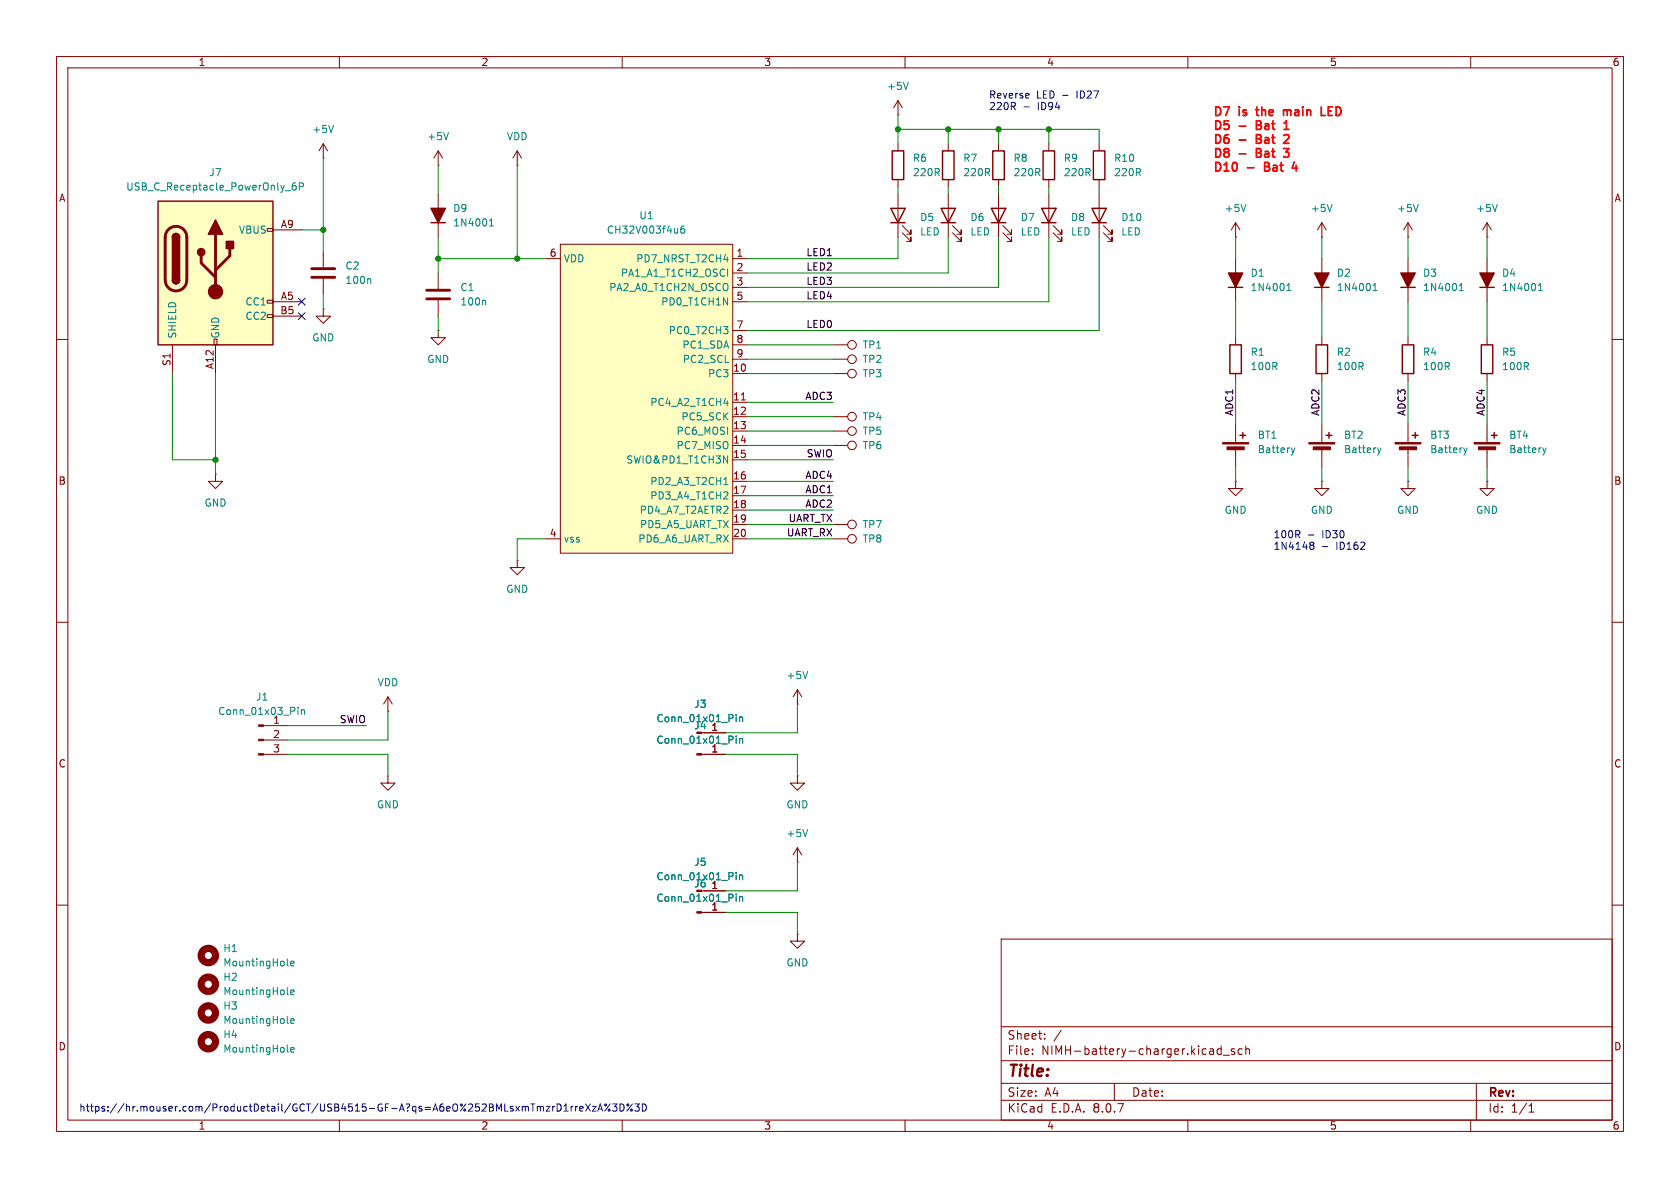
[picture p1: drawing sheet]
<svg xmlns="http://www.w3.org/2000/svg" width="297mm" height="210mm" viewBox="0 0 297 210" stroke-linecap="round" stroke-linejoin="round" font-family="sans-serif">
<g fill="none" stroke="#840000" stroke-width=".18">
<path d="M10 10h277v190h-277zM12 12h273v186h-273zM60 10v2M110 10v2M158.7 17.8v2.5M158.7 17.8l-.7 1.3M158.7 17.8l.8 1.3M160 10v2M210 10v2M260 10v2M158.7 20.3h.1M158.7 25.4v1.3"/>
<path d="M158.7 31.8v1.2M158.7 34.3v7.6M159.5 39.9l1.5 1.5v-.8v.8h-.7M167.6 25.4v1.3M167.6 31.8v1.2M167.6 34.3v7.6M168.4 39.9l1.5 1.5v-.8v.8h-.7M176.5 25.4v1.3M176.5 31.8v1.2M176.5 34.3v7.6M177.3 39.9l1.5 1.5v-.8v.8h-.7M185.4 34.3v7.6"/>
<path d="M186.2 39.9l1.5 1.5v-.8v.8h-.8M194.3 25.4v1.3M194.3 31.8v1.2M194.3 34.3v7.6M195.1 39.9l1.5 1.5v-.8v.8h-.8M218.4 39.4v2.5M218.4 39.4l-.7 1.2M218.4 39.4l.8 1.2M233.7 39.4l-.8 1.2M233.7 39.4v2.5M233.7 39.4l.7 1.2M248.9 39.4v2.5"/>
<path d="M248.9 39.4l-.7 1.2M248.9 39.4l.8 1.2M262.9 39.4v2.5M262.9 39.4l-.8 1.2M262.9 39.4l.8 1.2M77.5 58.4v1.3h1.2l-1.2 1.3-1.3-1.3h1.3M77.5 58.4h.1M77.5 48.3v2.8M77.5 53.1v2.8M159.5 41.1l1.5 1.6v-.8v.8h-.7M168.4 41.1l1.5 1.6v-.8v.8h-.7M177.3 41.1l1.5 1.6v-.8v.8h-.7"/>
<path d="M186.2 41.1l1.5 1.6v-.8v.8h-.8M195.1 41.1l1.5 1.6v-.8v.8h-.8M218.4 41.9h.1M218.4 45.7v7.6M218.4 59.7v1.3M233.7 41.9h.1M233.7 45.7v7.6M233.7 59.7v1.3M248.9 41.9h.1M248.9 45.7v7.6M248.9 59.7v1.3M262.9 41.9h.1"/>
<path d="M262.9 45.7v7.6M262.9 59.7v1.3M10 60h2M147.3 63.5h2.6M218.4 66v1.3M218.4 74.9v3.3M218.4 79.2v3.4M233.7 66v1.3M233.7 74.9v3.3M233.7 79.2v3.4M248.9 66v1.3M248.9 74.9v3.3"/>
<path d="M248.9 79.2v3.4M262.9 66v1.3M262.9 74.9v3.3M262.9 79.2v3.4M285 60h2M38.1 83.8v1.3h1.3l-1.3 1.3-1.3-1.3h1.3M38.1 83.8h.1M91.4 99.1v1.2h1.3l-1.3 1.3-1.2-1.3h1.2M91.4 99.1h.1M147.3 95.3h2.6M147.3 92.7h2.6M218.4 85.1v1.3h1.3l-1.3 1.2-1.2-1.2h1.2"/>
<path d="M218.4 85.1h.1M233.7 85.1v1.3h1.2l-1.2 1.2-1.3-1.2h1.3M233.7 85.1h.1M248.9 85.1v1.3h1.3l-1.3 1.2-1.3-1.2h1.3M248.9 85.1h.1M262.9 85.1v1.3h1.3l-1.3 1.2-1.3-1.2h1.3M262.9 85.1h.1M10 110h2M285 110h2M46.6 133.4h4.2M46.6 130.8h4.2M46.6 128.3h4.2"/>
<path d="M68.6 125.7h.1M68.6 137.2v1.2h1.2l-1.2 1.3-1.3-1.3h1.3M68.6 137.2h.1M68.6 123.2l-.8 1.3M68.6 123.2v2.5M68.6 123.2l.7 1.3M124.1 133.4h4.2M124.5 129.5h3.8M141 124.5h.1M141 137.2v1.2h1.2l-1.2 1.3-1.3-1.3h1.3M141 137.2h.1M141 121.9v2.6"/>
<path d="M141 121.9l-.8 1.3M141 121.9l.7 1.3M124.5 157.5h3.8M141 152.4h.1M141 149.9l-.8 1.2M141 149.9v2.5M141 149.9l.7 1.2M10 160h2M124.1 161.3h4.2M141 165.1v1.3h1.2l-1.2 1.2-1.3-1.2h1.3M141 165.1h.1M177 166h108v32h-108z"/>
<path d="M285 160h2M60 198v2M110 198v2M160 198v2M177 194.5h108M177 191.5h108M177 187.5h108M177 181.5h108M182.5 186.3v.1M182.5 185.5v.1M184.7 183.6v.1M184.7 182.8v.1"/>
<path d="M187.6 182.1l-1.3 2M197 191.5v3M210 198v2M215.9 184.9v1.5M215.9 185.5l-.4-.1-.3 .3v.4l.1 .2h.6M216.2 186.5h1.2M218.2 185.5l-.3-.1-.2 .2v.2l.5 .2v.3h-.5M219.6 185.5l-.4-.1-.3 .3v.4l.1 .2h.6M220.2 185.5l.3-.1 .3 .1 .1 .9M220.2 184.9v1.5M260 198v2M261 191.5v6.5"/>
<path d="M270.3 196.6h.9M270.3 195.5l.4-.4v1.5"/>
<circle cx="150.6" cy="63.5" r=".76"/>
<circle cx="150.6" cy="92.7" r=".76"/>
<circle cx="150.6" cy="95.2" r=".76"/>
</g>
<g fill="#840000" stroke="#840000" stroke-width=".18">
<path d="M45.7 133.2h.9v.3h-.9z"/>
<path d="M45.7 130.7h.9v.2h-.9z"/>
<path d="M45.7 128.1h.9v.3h-.9z"/>
<path d="M123.2 161.2h.9v.2h-.9z"/>
<path d="M123.2 133.2h.9v.3h-.9z"/>
<path d="M231.4 78.2h4.6v.3h-4.6z"/>
<path d="M232.2 79h3v.5h-3z"/>
<path d="M216.2 78.2h4.5v.3h-4.5z"/>
<path d="M216.9 79h3.1v.5h-3.1z"/>
<path d="M260.6 78.2h4.6v.3h-4.6z"/>
<path d="M261.4 79h3v.5h-3z"/>
<path d="M246.6 78.2h4.6v.3h-4.6z"/>
<path d="M247.4 79h3v.5h-3z"/>
</g>
<g fill="none" stroke="#008484" stroke-width=".18">
<path d="M160.6 14.5l-.5 1.3M220.3 36.1l-.5 1.3M235.5 36.1l-.4 1.3M250.7 36.1l-.4 1.3M264.7 36.1l-.4 1.3M85.7 53.1l.2 .2v.6M227.5 51.4h.7M227.5 50.5l.4-.4v1.3M242.7 51.4h.8M242.7 50.5l.4-.4v1.3M258 51.4h.7M258 50.5l.3-.4v1.3"/>
<path d="M272 51.4h.7M272 50.5l.3-.4v1.3M228.3 79.2l.3 .8M228.9 79.2l-.3 .8M243.5 79.2l.3 .8M244.1 79.2l-.3 .8M258.8 79.2l.3 .8M259.4 79.2l-.3 .8M272.7 79.2l.3 .8M273.3 79.2l-.3 .8M228.6 80l-.2 .4M243.8 80l-.2 .4"/>
<path d="M259.1 80l-.2 .4M273 80l-.1 .4M142.8 118.7l-.4 1.3M52.7 125v.2M52.7 125.5v.8M53.3 125.5v.8M53.3 125.6l.2-.1h.3v.8M130.1 126.3v.1M130.1 126.7v.9M130.1 130.1v.1M130.1 130.5v.9M130.7 126.7v.9"/>
<path d="M130.7 130.5v.9M130.7 126.9l.2-.2 .3 .1 .1 .8M130.7 130.7l.2-.2 .3 .1 .1 .8M130.1 154.2v.2M130.1 154.7v.8M130.1 158.1v.1M130.1 158.5v.8M130.7 154.7v.8M130.7 158.5v.8M130.7 158.6l.2-.1h.3l.1 .8M130.7 154.8l.2-.1h.3l.1 .8M142.8 146.6l-.4 1.3"/>
<path d="M50.8 170.6l.2 .2M50.8 175.7l.2 .1M51.4 170.3l.6-.1-.1-.2-.3-.1-.2 .2 .1 .6h.4M51.4 175.4l.6-.1-.1-.2-.3-.1-.2 .2 .1 .6h.4M50.8 180.7l.2 .2M50.8 185.8l.2 .2M51.4 180.5l.6-.1-.1-.3h-.3l-.2 .2 .1 .6h.4M51.4 185.6l.6-.1-.1-.3h-.3l-.2 .1 .1 .6h.4"/>
</g>
<g fill="none" stroke="#840000" stroke-width=".25">
<path d="M157.5 36.8h2.5l-1.3 2.6zM157.5 39.4h2.5M157.7 26.7h2.1v5.1h-2.1zM166.4 36.8h2.5l-1.3 2.6zM166.4 39.4h2.5M166.6 26.7h2.1v5.1h-2.1zM175.3 36.8h2.5l-1.3 2.6zM175.3 39.4h2.5M175.5 26.7h2v5.1h-2zM184.1 36.8h2.6l-1.3 2.6zM184.1 39.4h2.6M193 36.8h2.6l-1.3 2.6z"/>
<path d="M193 39.4h2.6M193.3 26.7h2v5.1h-2zM217.2 50.8h2.5M232.4 50.8h2.5M247.6 50.8h2.6M261.6 50.8h2.6M217.4 61h2.1v5h-2.1zM219.2 77h1M219.7 76.5v1M232.7 61h2v5h-2zM234.4 77h1.1M234.9 76.5v1"/>
<path d="M247.9 61h2v5h-2zM249.7 77h1M250.2 76.5v1M261.9 61h2v5h-2zM263.7 77h1M264.2 76.5v1"/>
</g>
<g fill="none" stroke="#840000" stroke-width="1.3">
<circle cx="36.8" cy="168.9" r="1.27"/>
<circle cx="36.8" cy="179.1" r="1.27"/>
<circle cx="36.8" cy="174" r="1.27"/>
<circle cx="36.8" cy="184.1" r="1.27"/>
</g>
<g fill="#840000" stroke="#840000" stroke-width=".25">
<path d="M217.2 48.3h2.5l-1.3 2.5z"/>
<path d="M261.6 48.3h2.6l-1.3 2.5z"/>
<path d="M247.6 48.3h2.6l-1.3 2.5z"/>
<path d="M232.4 48.3h2.5l-1.2 2.5z"/>
</g>
<path d="M75.4 52.8h4.1M75.4 51.3h4.1" fill="none" stroke="#840000" stroke-width=".51"/>
<path d="M99.1 43.2h30.4v54.6h-30.4z" fill="#ffffc2"/>
<g fill="none" stroke="#840000" stroke-width=".18">
<path d="M77.5 29.2h.1M77.5 26.7l-.8 1.2M77.5 26.7v2.5M77.5 26.7l.7 1.2M96.5 45.7h2.6M99.1 43.2h30.4v54.6h-30.4zM129.5 45.7h2.6M129.5 48.3h2.6M129.5 50.8h2.6M129.5 53.3h2.6M129.5 58.4h2.6M129.5 66h2.6"/>
<path d="M129.5 71.1h2.6M129.5 73.7h2.6M129.5 76.2h2.6M129.5 78.7h2.6M129.5 61h2.6M129.5 63.5h2.6M131.1 70.7h.7M96.5 95.3h2.6M129.5 81.3h2.6M129.5 85.1h2.6M129.5 87.6h2.6M129.5 90.2h2.6"/>
<path d="M129.5 92.7h2.6M129.5 95.3h2.6"/>
</g>
<path d="M79.3 23.4l-.4 1.3M121 39.9l-.4 .1a.86 .86 0 0 0 0 1.2l.4-.1 .1-.4-.3-.3-.3 .1-.2 .2M127.9 52.6l.7 1.3v-1.3M128.6 47.6v1.2M128 71.3h.8M127.9 80.6l.7 1.3v-1.3M128 85.7h.7M128.2 84.6l.1-.2v1.3M128.4 86.9l.3 .3-.1 .3-.7 .7h.8" fill="none" stroke="#008484" stroke-width=".18"/>
<path d="M27.9 35.6h20.4v25.4h-20.4z" fill="#ffffc2"/>
<g fill="none" stroke="#840000" stroke-width=".18">
<path d="M57.1 27.9h.1M57.1 25.4v2.5M57.1 25.4l-.7 1.3M57.1 25.4l.8 1.3M77.5 34.3v7.6M91.4 29.2h.1M91.4 26.7l-.7 1.2M91.4 26.7v2.5M91.4 26.7l.8 1.2M185.4 25.4v1.3M185.4 31.8v1.2M37.8 59.9h.6v1.1h-.6z"/>
<path d="M47.2 55.6h1.1v.5h-1.1zM47.2 53.1h1.1v.5h-1.1zM47.2 40.4h1.1v.5h-1.1zM48.3 53.3h5M48.3 40.6h5M48.3 55.9h5M57.1 54.6v1.3h1.3l-1.3 1.3-1.2-1.3h1.2M57.1 54.6h.1M57.1 44.5v2.7M57.1 49.3v2.8M30.5 61v5M38.1 61v5"/>
<path d="M147.3 76.2h2.6M147.3 66h2.6M147.3 73.7h2.6M147.3 78.7h2.6M147.3 61h2.6M124.5 133.4h3.8M124.5 129.5h3.8M124.5 157.5h3.8M124.5 161.3h3.8"/>
<circle cx="150.6" cy="61" r=".76"/>
<circle cx="150.6" cy="78.7" r=".76"/>
<circle cx="150.6" cy="66" r=".76"/>
<circle cx="150.6" cy="73.7" r=".76"/>
<circle cx="150.6" cy="76.2" r=".76"/>
</g>
<path d="M27.9 35.6h20.4v25.4h-20.4zM76.2 39.4h2.5M184.4 26.7h2v5.1h-2zM30.5 49.5a.64 .64 0 0 0 .6 .7 .64 .64 0 0 0 .6-.7M30.5 41.9a.64 .64 0 0 1 .6-.6 .64 .64 0 0 1 .6 .6" fill="none" stroke="#840000" stroke-width=".25"/>
<path d="M29.8 40.6a1.9 1.9 0 0 1 2-.4 1.9 1.9 0 0 1 1.2 1.7v7.6a1.91 1.91 0 0 1-1.9 1.9 1.91 1.91 0 0 1-1.9-1.9v-7.7l.2-.7zM35.6 45.2v1.3l2.5 2.5M38.1 41.4v10.2M40.6 43.9v1.3l-2.5 2.6M55.1 49h4.1M55.1 47.5h4.1" fill="none" stroke="#840000" stroke-width=".51"/>
<g fill="#840000" stroke="#840000" stroke-width=".25">
<path d="M30.5 49.5h1.2a.64 .64 0 0 1-.6 .7 .64 .64 0 0 1-.6-.7z"/>
<path d="M30.5 41.9h1.2v7.6h-1.2z"/>
<path d="M30.7 41.5a.64 .64 0 0 1 .7-.2 .64 .64 0 0 1 .3 .6h-1.2z"/>
<path d="M38.1 38.9l1.3 2.5h-2.6z"/>
<path d="M40 42.7h1.3v1.2h-1.3z"/>
<path d="M76.2 36.8h2.5l-1.2 2.6z"/>
<circle cx="35.6" cy="44.6" r=".63"/>
</g>
<circle cx="38.1" cy="51.6" r="1.27" fill="#840000" stroke="#840000" stroke-width=".18"/>
<g fill="none" stroke="#008484" stroke-width=".18">
<path d="M50.4 33.7h1M52.3 32.3l-.4 .1a.86 .86 0 0 0 0 1.2l.4-.1 .1-.4-.3-.3-.3 .1-.2 .2M52.9 33l.6-.1 .1-.1v-.3l-.7-.2v1.3M59 22.2l-.5 1.2M86.5 39.9h.8M86.5 39l.4-.3v1.2M65.4 49.3l.1 .1v.7M130.1 126.3v.1M130.1 126.7v.9M130.1 130.1v.1M130.1 130.5v.9M130.7 126.7v.9"/>
<path d="M130.7 130.5v.9M130.7 130.7l.2-.2 .3 .1 .1 .8M130.7 126.9l.2-.2 .3 .1 .1 .8M130.1 154.2v.2M130.1 154.7v.8M130.1 158.1v.1M130.1 158.5v.8M130.7 154.7v.8M130.7 158.5v.8M130.7 154.8l.2-.1h.3l.1 .8M130.7 158.6l.2-.1h.3l.1 .8"/>
</g>
<g fill="none" stroke="#f00" stroke-width=".3">
<path d="M222 19.4h.6M226.9 19.6l.4-.2 .3 .2M226.9 19.4v1M227.6 19.6v.8M227.6 19.5v.1M234.8 19.6h.5M235.5 18.9h-.7v1.5h.7M219.1 22.3h1.1M219.1 24.8h1.1M219.1 27.2h1.1M222.1 22.1h.5M222.1 24.5h.5"/>
<path d="M222.1 27h.5M222.6 21.4h-.5v1.5h.6M222.6 23.8h-.5v1.5h.6M222.6 26.3h-.5v1.5h.6M223.6 28.7v1.5h.6M223.6 29.4h.5M226.9 27.6l.2 .2 .6-.1M226.9 26.3h1l-.6 .5 .4 .1M227 22.9h.9M227 21.8l.4-.4v1.5M227 24l.6-.2 .2 .2 .1 .2-1 1.1h1M228.8 28.6l-.4 1.1h1"/>
<path d="M229.2 29.2v1M233.6 20.4h.7"/>
</g>
<g fill="none" stroke="#0000c2" stroke-width=".18">
<path d="M181 18.9h1M181.9 16.6v.2l-.6 .1M231.3 94.6h1M231.7 96.3l.1 .1M231.7 95.9l.3-.1 .2 .2 .1 .1-.3 .3M231.8 96.4h.2M231.8 96.4h-.1M232 96.4l.3 .2-.1 .4-.2 .1-.3-.1M233.8 96.6h1M98.8 195.1a.68 .68 0 0 1 .4 .7 .68 .68 0 0 1-.4 .6M99.7 196.4h.7M99.7 195.5l.4-.4v1.3"/>
<path d="M101 195.6v.8M101.3 195.6l-.3 .2M101.8 195.6v.8M102.1 195.6l-.3 .2M102.5 196l.6-.1-.1-.3h-.3l-.2 .2v.6h.5M103.5 195.1l.9 1.3M104.4 195.1l-.9 1.3M104.7 195.6h.7l-.7 .8h.7M105.7 196.4l.4-1.3 .4 1.3M105.8 196.1h.6M107.9 195.1l-1 1.3M108.3 195.1h.8l-.4 .5 .3 .2v.5l-.2 .1-.5-.1"/>
<path d="M109.6 195.1a.64 .64 0 0 1 .8 .7 .64 .64 0 0 1-.8 .6zM111.8 195.1l-1 1.3M112.2 195.1h.8l-.4 .5 .3 .2v.5l-.1 .1-.6-.1M113.5 195.1a.64 .64 0 0 1 .8 .7 .64 .64 0 0 1-.8 .6z"/>
<circle cx="107.1" cy="195.3" r=".18"/>
<circle cx="107.7" cy="196.2" r=".18"/>
<circle cx="111" cy="195.3" r=".18"/>
<circle cx="111.6" cy="196.2" r=".18"/>
</g>
<g fill="none" stroke="#008400" stroke-width=".18">
<path d="M57.1 27.9v16.6M77.5 29.2v5.1M91.4 29.2v16.5M158.7 20.3v5.1M158.7 33v1.3M158.7 22.9h35.6v2.5M167.6 22.9v2.5M167.6 33v1.3M176.5 22.9v2.5M176.5 33v1.3M185.4 22.9v2.5M185.4 33v1.3"/>
<path d="M194.3 33v1.3M53.3 40.6h3.8M57.1 52.1v2.5M77.5 45.7h19M77.5 41.9v6.4M77.5 55.9v2.5M158.7 41.9v3.8h-26.6M167.6 41.9v6.4h-35.5M176.5 41.9v8.9h-44.4M185.4 41.9v11.4h-53.3M194.3 41.9v16.5h-62.2M218.4 41.9v3.8"/>
<path d="M218.4 53.3v6.4M233.7 41.9v3.8M233.7 53.3v6.4M248.9 41.9v3.8M248.9 53.3v6.4M262.9 41.9v3.8M262.9 53.3v6.4M30.5 66v15.3h7.6M38.1 66v17.8M132.1 73.7h15.2M132.1 76.2h15.2M132.1 78.7h15.2"/>
<path d="M132.1 71.1h15.2M132.1 66h15.2M132.1 61h15.2M132.1 63.5h15.2M218.4 67.3v7.6M233.7 67.3v7.6M248.9 67.3v7.6M262.9 67.3v7.6M96.5 95.3h-5.1v3.8M132.1 81.3h15.2M132.1 87.6h15.2M132.1 95.3h15.2"/>
<path d="M132.1 90.2h15.2M132.1 85.1h15.2M132.1 92.7h15.2M218.4 82.6v2.5M233.7 82.6v2.5M248.9 82.6v2.5M262.9 82.6v2.5M50.8 133.4h17.8v3.8M50.8 128.3h14M68.6 125.7v5.1h-17.8M128.3 133.4h12.7v3.8M141 124.5v5h-12.7"/>
<path d="M141 152.4v5.1h-12.7M128.3 161.3h12.7v3.8"/>
</g>
<path d="M52.7 52.7l1.2 1.2M52.7 55.3l1.2 1.2M53.9 52.7l-1.2 1.2M53.9 55.3l-1.2 1.2" fill="none" stroke="#000084" stroke-width=".18"/>
<g fill="#008400" stroke="#008400" stroke-width=".18">
<circle cx="57.1" cy="40.6" r=".46"/>
<circle cx="77.5" cy="45.7" r=".46"/>
<circle cx="38.1" cy="81.3" r=".46"/>
<circle cx="91.4" cy="45.7" r=".46"/>
<circle cx="176.5" cy="22.9" r=".46"/>
<circle cx="167.6" cy="22.9" r=".46"/>
<circle cx="185.4" cy="22.9" r=".46"/>
<circle cx="158.7" cy="22.9" r=".46"/>
</g>
<text font-size="2.8" fill="#840000" x="178" y="190.9">Title:</text>
<g font-size="2.1" fill="#f00">
<text x="214.4" y="21">D7</text>
<text x="214.4" y="23.4">D5</text>
<text x="219.1" y="21">is</text>
<text x="222.8" y="23.4">Bat</text>
<text x="222.9" y="21">the</text>
<text x="228.2" y="21">main</text>
<text x="235.5" y="21">LED</text>
<text x="214.4" y="25.9">D6</text>
<text x="214.4" y="28.3">D8</text>
<text x="222.8" y="25.9">Bat</text>
<text x="222.8" y="28.3">Bat</text>
<text x="228.3" y="28.3">3</text>
<text x="214.4" y="30.8">D10</text>
<text x="220.6" y="30.8">-</text>
<text x="224.2" y="30.8">Bat</text>
</g>
<g font-size="2.1" fill="#840000">
<text x="178" y="184">Sheet:</text>
<text x="178" y="186.7">File:</text>
<text x="184.1" y="186.7">NIMH-battery-charger.kicad_sch</text>
<text x="178" y="196.9">KiCad</text>
<text x="178" y="194.1">Size:</text>
<text x="184.7" y="194.1">A4</text>
<text x="185.7" y="196.9">E.D.A.</text>
<text x="193.3" y="196.9">8.0.7</text>
<text x="200" y="194.1">Date:</text>
<text x="263" y="194.3">Rev:</text>
<text x="263" y="196.9">Id:</text>
<text x="267.1" y="196.9">1/1</text>
</g>
<g font-size="1.8" fill="#840000">
<text x="35" y="11.9">1</text>
<text x="85" y="11.9">2</text>
<text x="135" y="11.9">3</text>
<text x="185" y="11.9">4</text>
<text x="235" y="11.9">5</text>
<text x="285" y="11.9">6</text>
<text x="10.3" y="35.9">A</text>
<text x="285.3" y="35.9">A</text>
<text x="49.5" y="40.4">A9</text>
<text x="97.1" y="45.5">6</text>
<text x="130.1" y="45.5">1</text>
<text x="49.5" y="53.1">A5</text>
<text x="130.1" y="48">2</text>
<text x="130.1" y="50.5">3</text>
<text x="130.1" y="53.1">5</text>
<text x="49.5" y="55.6">B5</text>
<text x="130.1" y="58.2">7</text>
<text x="30.2" y="64.8" transform="rotate(-90 30.2 64.8)">S1</text>
<text x="37.8" y="65.4" transform="rotate(-90 37.8 65.4)">A12</text>
<text x="129.5" y="65.8">10</text>
<text x="130.1" y="60.7">8</text>
<text x="130.1" y="63.2">9</text>
<text x="129.5" y="70.9">11</text>
<text x="129.5" y="73.4">12</text>
<text x="129.5" y="75.9">13</text>
<text x="129.5" y="78.5">14</text>
<text x="129.5" y="81">15</text>
<text x="10.3" y="85.9">B</text>
<text x="129.5" y="84.8">16</text>
<text x="129.5" y="87.4">17</text>
<text x="129.5" y="89.9">18</text>
<text x="285.3" y="85.9">B</text>
<text x="97.1" y="95">4</text>
<text x="129.5" y="92.5">19</text>
<text x="129.5" y="95">20</text>
<text x="48.2" y="130.6">2</text>
<text x="125.7" y="129.3">1</text>
<text x="10.3" y="135.9">C</text>
<text x="48.2" y="133.1">3</text>
<text x="125.7" y="133.1">1</text>
<text x="285.3" y="135.9">C</text>
<text x="125.7" y="161">1</text>
<text x="125.7" y="157.2">1</text>
<text x="10.3" y="185.9">D</text>
<text x="285.3" y="185.9">D</text>
<text x="35" y="199.9">1</text>
<text x="85" y="199.9">2</text>
<text x="135" y="199.9">3</text>
<text x="185" y="199.9">4</text>
<text x="235" y="199.9">5</text>
<text x="285" y="199.9">6</text>
</g>
<g font-size="1.8" fill="#008484">
<text x="156.7" y="16.1">+5V</text>
<text x="55.1" y="23.7">+5V</text>
<text x="75.4" y="25">+5V</text>
<text x="89.5" y="25">VDD</text>
<text x="161.3" y="28.8">R6</text>
<text x="170.2" y="28.8">R7</text>
<text x="179.1" y="28.8">R8</text>
<text x="188" y="28.8">R9</text>
<text x="196.9" y="28.8">R10</text>
<text x="22.2" y="33.9">USB_C_Receptacle_PowerOnly_6P</text>
<text x="36.9" y="31.3">J7</text>
<text x="161.3" y="31.3">220R</text>
<text x="170.2" y="31.3">220R</text>
<text x="179.1" y="31.3">220R</text>
<text x="188" y="31.3">220R</text>
<text x="196.9" y="31.3">220R</text>
<text x="42.1" y="41.5">VBUS</text>
<text x="80" y="37.7">D9</text>
<text x="80" y="40.2">1N4001</text>
<text x="107.2" y="41.5">CH32V003f4u6</text>
<text x="112.9" y="39">U1</text>
<text x="162.6" y="39.3">D5</text>
<text x="162.6" y="41.8">LED</text>
<text x="171.5" y="39.3">D6</text>
<text x="171.5" y="41.8">LED</text>
<text x="180.3" y="39.3">D7</text>
<text x="180.3" y="41.8">LED</text>
<text x="189.2" y="39.3">D8</text>
<text x="189.2" y="41.8">LED</text>
<text x="198.1" y="41.8">LED</text>
<text x="198.1" y="39.3">D10</text>
<text x="216.4" y="37.7">+5V</text>
<text x="231.6" y="37.7">+5V</text>
<text x="246.9" y="37.7">+5V</text>
<text x="260.9" y="37.7">+5V</text>
<text x="61" y="47.9">C2</text>
<text x="99.6" y="46.6">VDD</text>
<text x="112.4" y="46.6">PD7_NRST_T2CH4</text>
<text x="61" y="50.4">100n</text>
<text x="81.3" y="51.7">C1</text>
<text x="107.6" y="51.7">PA2_A0_T1CH2N_OSCO</text>
<text x="109.7" y="49.1">PA1_A1_T1CH2_OSCI</text>
<text x="221" y="49.1">D1</text>
<text x="221" y="51.7">1N4001</text>
<text x="236.2" y="49.1">D2</text>
<text x="236.2" y="51.7">1N4001</text>
<text x="251.5" y="49.1">D3</text>
<text x="251.5" y="51.7">1N4001</text>
<text x="265.4" y="49.1">D4</text>
<text x="265.4" y="51.7">1N4001</text>
<text x="31.3" y="59.9" transform="rotate(-90 31.3 59.9)">SHIELD</text>
<text x="39" y="59.9" transform="rotate(-90 39 59.9)">GND</text>
<text x="43.3" y="54.2">CC1</text>
<text x="43.3" y="56.7">CC2</text>
<text x="81.3" y="54.2">100n</text>
<text x="116.8" y="54.2">PD0_T1CH1N</text>
<text x="118.1" y="59.3">PC0_T2CH3</text>
<text x="55.1" y="60.6">GND</text>
<text x="75.4" y="64.4">GND</text>
<text x="120.5" y="61.8">PC1_SDA</text>
<text x="120.6" y="64.4">PC2_SCL</text>
<text x="152.4" y="64.4">TP2</text>
<text x="152.4" y="61.8">TP1</text>
<text x="221" y="63.1">R1</text>
<text x="221" y="65.6">100R</text>
<text x="236.2" y="63.1">R2</text>
<text x="236.2" y="65.6">100R</text>
<text x="251.5" y="63.1">R4</text>
<text x="251.5" y="65.6">100R</text>
<text x="265.4" y="63.1">R5</text>
<text x="265.4" y="65.6">100R</text>
<text x="114.9" y="72">PC4_A2_T1CH4</text>
<text x="125.1" y="66.9">PC3</text>
<text x="152.4" y="66.9">TP3</text>
<text x="119.5" y="77.1">PC6_MOSI</text>
<text x="120.4" y="74.5">PC5_SCK</text>
<text x="152.4" y="77.1">TP5</text>
<text x="152.4" y="74.5">TP4</text>
<text x="222.3" y="77.8">BT1</text>
<text x="237.5" y="77.8">BT2</text>
<text x="252.7" y="77.8">BT3</text>
<text x="266.7" y="77.8">BT4</text>
<text x="110.6" y="82.1">SWIO&amp;PD1_T1CH3N</text>
<text x="119.5" y="79.6">PC7_MISO</text>
<text x="152.4" y="79.6">TP6</text>
<text x="222.3" y="80.3">Battery</text>
<text x="237.5" y="80.3">Battery</text>
<text x="252.7" y="80.3">Battery</text>
<text x="266.7" y="80.3">Battery</text>
<text x="36.1" y="89.8">GND</text>
<text x="114.9" y="86">PD2_A3_T2CH1</text>
<text x="114.9" y="88.5">PD3_A4_T1CH2</text>
<text x="113" y="91">PD4_A7_T2AETR2</text>
<text x="113" y="93.6">PD5_A5_UART_TX</text>
<text x="152.4" y="93.6">TP7</text>
<text x="216.4" y="91">GND</text>
<text x="231.6" y="91">GND</text>
<text x="246.9" y="91">GND</text>
<text x="260.9" y="91">GND</text>
<text x="99.6" y="96.1">vss</text>
<text x="112.7" y="96.1">PD6_A6_UART_RX</text>
<text x="152.4" y="96.1">TP8</text>
<text x="89.4" y="105">GND</text>
<text x="45.2" y="124.1">J1</text>
<text x="66.7" y="121.5">VDD</text>
<text x="122.6" y="125.3">J3</text>
<text x="138.9" y="120.2">+5V</text>
<text x="38.5" y="126.6">Conn_01x03_Pin</text>
<text x="48.2" y="128">1</text>
<text x="116" y="131.7">Conn_01x01_Pin</text>
<text x="116" y="127.9">Conn_01x01_Pin</text>
<text x="122.6" y="129.1">J4</text>
<text x="66.5" y="143.1">GND</text>
<text x="138.9" y="143.1">GND</text>
<text x="138.9" y="148.2">+5V</text>
<text x="116" y="155.8">Conn_01x01_Pin</text>
<text x="122.6" y="153.3">J5</text>
<text x="116" y="159.6">Conn_01x01_Pin</text>
<text x="122.6" y="157.1">J6</text>
<text x="39.4" y="168.5">H1</text>
<text x="39.4" y="171">MountingHole</text>
<text x="39.4" y="173.6">H2</text>
<text x="138.9" y="171">GND</text>
<text x="39.4" y="176.1">MountingHole</text>
<text x="39.4" y="178.7">H3</text>
<text x="39.4" y="181.2">MountingHole</text>
<text x="39.4" y="183.7">H4</text>
<text x="39.4" y="186.3">MountingHole</text>
</g>
<g font-size="1.8" fill="#0000c2">
<text x="174.8" y="17.6">Reverse</text>
<text x="183.2" y="17.6">LED -</text>
<text x="190.6" y="17.6">ID27</text>
<text x="174.8" y="19.7">220R</text>
<text x="183.6" y="19.7">ID94</text>
<text x="225" y="95.3">100R</text>
<text x="233.9" y="95.3">ID30</text>
<text x="225" y="97.4">1N4148</text>
<text x="236.3" y="97.4">ID162</text>
<text x="13.9" y="196.7">https://hr.mouser.com/ProductDetail/GCT/USB4515-GF-A?qs=A6eO%252BMLsxmTmzrD1rreXzA%3D%3D</text>
</g>
<g font-size="1.8">
<text x="142.5" y="45.4">LED1</text>
<text x="142.5" y="47.9">LED2</text>
<text x="142.5" y="50.5">LED3</text>
<text x="142.5" y="53">LED4</text>
<text x="142.5" y="58.1">LED0</text>
<text x="142.3" y="70.8">ADC3</text>
<text x="218.1" y="73.6" transform="rotate(-90 218.1 73.6)">ADC1</text>
<text x="233.3" y="73.6" transform="rotate(-90 233.3 73.6)">ADC2</text>
<text x="248.6" y="73.6" transform="rotate(-90 248.6 73.6)">ADC3</text>
<text x="262.5" y="73.6" transform="rotate(-90 262.5 73.6)">ADC4</text>
<text x="142.5" y="80.9">SWIO</text>
<text x="142.3" y="87.3">ADC1</text>
<text x="142.3" y="84.7">ADC4</text>
<text x="142.3" y="89.8">ADC2</text>
<text x="139" y="94.9">UART_RX</text>
<text x="139.3" y="92.4">UART_TX</text>
<text x="60" y="127.9">SWIO</text>
</g>
</svg>
